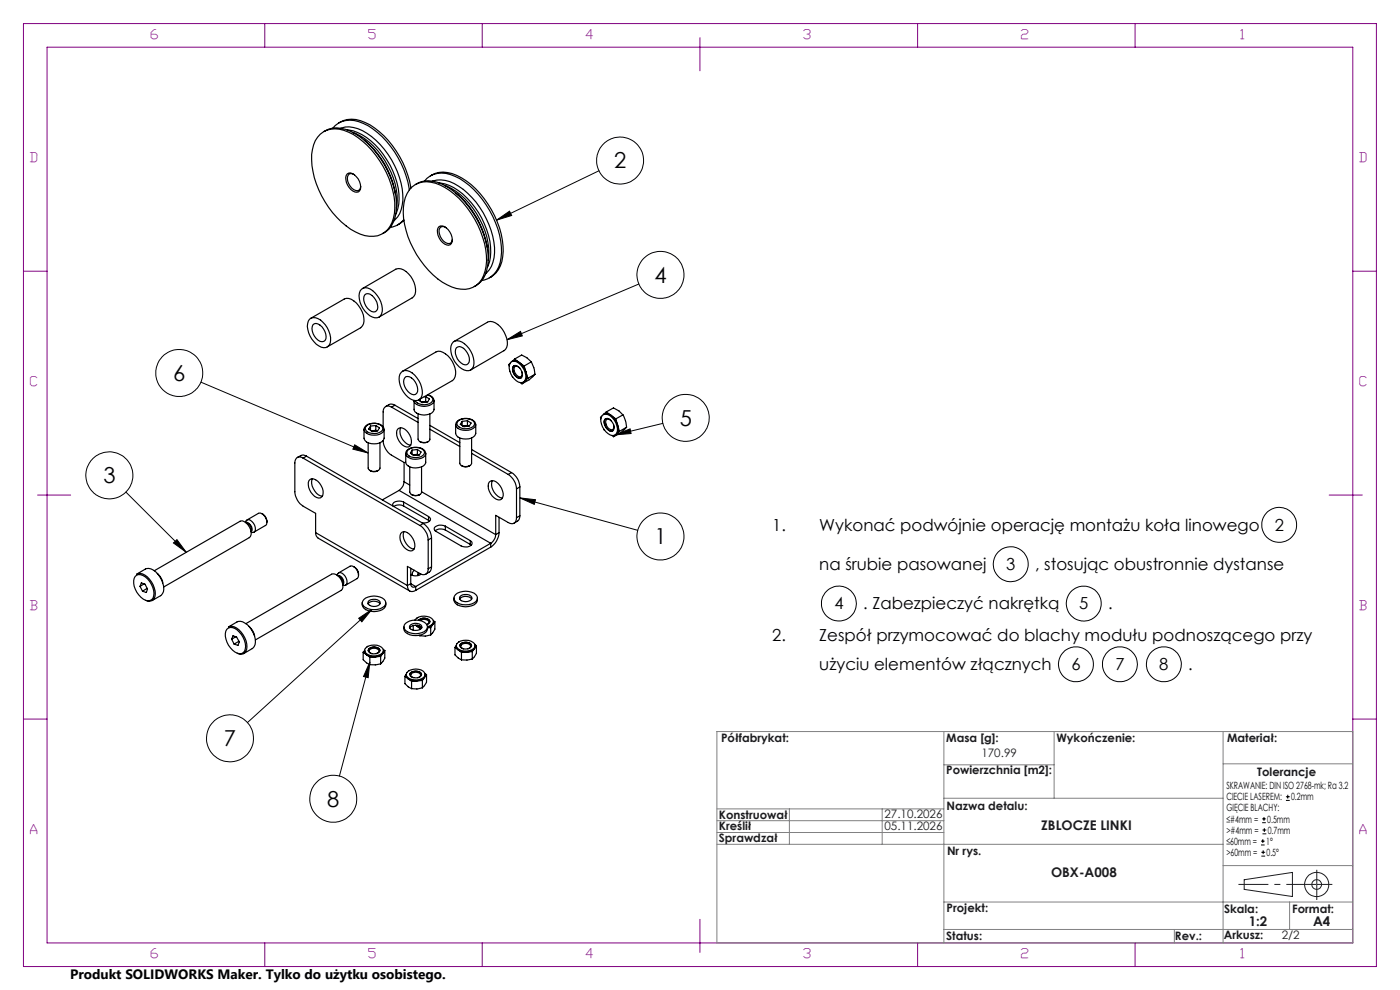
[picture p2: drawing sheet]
<svg xmlns="http://www.w3.org/2000/svg" width="297mm" height="210mm" viewBox="0 0 297 210" stroke-linecap="round" stroke-linejoin="round" font-family="sans-serif">
<g fill="none" stroke="#000" stroke-width=".25">
<path d="M67.9 28.5a5.2 5.2 0 0 1 6-.5 19.1 19.1 0 0 1 9.8 16.2 5.6 5.6 0 0 1-3.6 5.8 7.8 7.8 0 0 1-6.7-2.1 19.4 19.4 0 0 1-7.3-15.1 6.7 6.7 0 0 1 1.8-4.3zM68.7 27.9a6 6 0 0 1 6.6 .5 19.3 19.3 0 0 1 8.8 15.5 5.8 5.8 0 0 1-2.9 5.7M70.6 27.2a5.1 5.1 0 0 1 6.5-1 19.2 19.2 0 0 1 9.7 14.1M71.9 26.1a5.5 5.5 0 0 1 5.6-.1 19.2 19.2 0 0 1 9.6 13.7l.1 .2M72.3 27.2a6.9 6.9 0 0 1 6.5 1.8 17.9 17.9 0 0 1 6.7 13.4 5.6 5.6 0 0 1-1.9 4.4M73.7 36.9a1.33 1.33 0 0 1 1.9 .6 2.73 2.73 0 0 1 .7 3 1.47 1.47 0 0 1-2.3-.8 2.49 2.49 0 0 1-.3-2.8zM73.7 27.6a10.3 10.3 0 0 1 6.8 4.1 16.3 16.3 0 0 1 4.1 11.6l-.6 2.1M74.9 28.1a16.1 16.1 0 0 1 9.2 12.1 9.6 9.6 0 0 1 0 3.9M75 37a.86 .86 0 0 0-1-.1 .86 .86 0 0 0-.3 1 2.7 2.7 0 0 0 2.2 2.6 .88 .88 0 0 0 .6-1M77.3 29.7a18.6 18.6 0 0 1 6.6 11.5M87.4 39.7a5.8 5.8 0 0 1 7 .1 19.5 19.5 0 0 1 8.8 15.6 6.2 6.2 0 0 1-2.9 5.6 6.7 6.7 0 0 1-6.5-1.1 19.7 19.7 0 0 1-8.3-14.8 7 7 0 0 1 1.9-5.4zM88.1 39.1a5.9 5.9 0 0 1 6.7 .5 19.5 19.5 0 0 1 8.8 15.6 6.2 6.2 0 0 1-2.6 5.4l-.4 .2"/>
<path d="M90.1 38.4a5.1 5.1 0 0 1 6.5-1 19.2 19.2 0 0 1 9.6 13.7 9.6 9.6 0 0 1-.8 6.3 4.7 4.7 0 0 1-3.2 2.1M91.3 37.3a5.9 5.9 0 0 1 6.6 .4 19.5 19.5 0 0 1 8.9 15.6 5.8 5.8 0 0 1-3 5.6M91.7 38.4a6.2 6.2 0 0 1 5.6 1.1 17.7 17.7 0 0 1 7.6 14.1 5.6 5.6 0 0 1-1.9 4.4M93.1 38.8a10.2 10.2 0 0 1 6.8 4.2 16.3 16.3 0 0 1 4.1 11.6l-.6 2M94.4 39.4a16.1 16.1 0 0 1 9.1 12 10.6 10.6 0 0 1 .1 3.9M85.7 46.6a4.5 4.5 0 0 1-2.9 1.7M85.7 46.8l-1.4 .9M93.1 48.1a1.74 1.74 0 0 1 2.3 1.1 2.08 2.08 0 0 1 .1 2.7 2.07 2.07 0 0 1-2.3-1.4 2.34 2.34 0 0 1-.1-2.4zM94.5 48.2a.88 .88 0 0 0-1 0 .88 .88 0 0 0-.4 .9 2.7 2.7 0 0 0 2.2 2.6 .88 .88 0 0 0 .7-.9M96.7 41a18.7 18.7 0 0 1 6.6 11.4M65.7 67.7a2.06 2.06 0 0 1 2.8 .7 4.5 4.5 0 0 1 1.3 4.8 1.46 1.46 0 0 1-2.2 .2 5 5 0 0 1-2.2-5.3zM65.9 67.5l7.1-4a2.18 2.18 0 0 1 2.6 .8 4.4 4.4 0 0 1 1.3 4.8l-.4 .4-7.1 4.1"/>
<path d="M66.4 68.9a1.55 1.55 0 0 1 2.3 .9 1.87 1.87 0 0 1 0 2.6 2.13 2.13 0 0 1-2.3-1.6 2.07 2.07 0 0 1 0-1.9zM76.7 61.3a2.15 2.15 0 0 1 2.9 .9 4.3 4.3 0 0 1 1.2 4.7 1.86 1.86 0 0 1-2.8-.3 4.6 4.6 0 0 1-1.6-4.9zM76.9 61.2l7.1-4.1a2.37 2.37 0 0 1 2.6 1 4.3 4.3 0 0 1 1.2 4.8l-.3 .3-7.1 4.1M77.4 62.5a1.25 1.25 0 0 1 1.9 .6 2.51 2.51 0 0 1 .6 2.8 1.04 1.04 0 0 1-1.5-.1 2.82 2.82 0 0 1-1-3.3zM85.1 79a2.01 2.01 0 0 1 2.9 .6 5.1 5.1 0 0 1 1.5 4.4 1.48 1.48 0 0 1-2.4 .6 5 5 0 0 1-2.3-5.2zM85.4 78.8l7.1-4.1a2.14 2.14 0 0 1 2.5 .8 4.4 4.4 0 0 1 1.3 4.9l-.3 .3-7.1 4.1M96.1 72.6a2.23 2.23 0 0 1 2.9 .8 4.3 4.3 0 0 1 1.2 4.8 1.89 1.89 0 0 1-2.8-.4 4.7 4.7 0 0 1-1.6-4.9zM96.3 72.4l7.1-4a2.32 2.32 0 0 1 2.7 .9 5.2 5.2 0 0 1 1.4 4.4l-.6 .7-7.1 4.1M96.8 73.8a1.63 1.63 0 0 1 2.3 1 1.76 1.76 0 0 1-.1 2.6 2.49 2.49 0 0 1-2.4-2.3l.1-1zM108.2 77.1l-.3 .2 .1 .3M108.4 76.8a1.84 1.84 0 0 1 2.4 1.1 2.57 2.57 0 0 1 .4 3.1 1.5 1.5 0 0 1-2.1-.6 3.4 3.4 0 0 1-.9-3.2zM108.5 76.7a1.32 1.32 0 0 1 1.7 .2"/>
<path d="M108.7 79.9l.1 .1M108.9 77.7a1.28 1.28 0 0 1 1.8 1.1 .95 .95 0 0 1-.4 1.4 1.88 1.88 0 0 1-1.4-2.5zM109 77.6a1.74 1.74 0 0 0 1.1 2.6h.4M109.2 76.2l1.5-.9 1.1 .6 .9 .9M109.2 76.2l1 .7M109.2 76.2l-.6 .5M110.2 76.9a3.5 3.5 0 0 1 1.4 3.6l-.2 .3M110.2 76.9l1 .7M110.3 78.1a.73 .73 0 0 0-1.2-.1 1.65 1.65 0 0 0 1.4 1.9 .89 .89 0 0 0 .2-1M111.2 77.6l.8 2.6M112.7 76.8a6 6 0 0 1 .8 2.6M112.7 76.8l-1.5 .8"/>
<path d="M113.5 79.4a7.2 7.2 0 0 1-2.8 2M113.5 79.4l-1.5 .8M64.3 97.2a1.07 1.07 0 0 0-1.2-.1 1.07 1.07 0 0 0-.6 1.1v6.1a3.9 3.9 0 0 0 1.8 3.1l2.7 1.5v4.1M64.3 97.2l24.8 14.3M65 96.8a1.44 1.44 0 0 0-1.9 .2M65 96.8l-.7 .4M65 96.8l24.8 14.2M77.3 91.1a1.63 1.63 0 0 1 1.8-1.3 1.96 1.96 0 0 1 2.4 1.3 1.77 1.77 0 0 1-2.1 1.2 1.84 1.84 0 0 1-2.2-1.2v1.8a1.79 1.79 0 0 0 2.2 1.2 1.86 1.86 0 0 0 2.1-1.2v-1.8M77.7 90.4a2.5 2.5 0 0 1 3.4 .2 1.3 1.3 0 0 1-1.7 1.4 1.88 1.88 0 0 1-1.9-1zM78.1 93.9v5.4a1.46 1.46 0 0 0 2.5 0v-5.4M78.5 99.8l.1 .1a1.48 1.48 0 0 0 1.6-.1M78.6 90.4v.9"/>
<path d="M79.2 91.4h-.4M79.2 91.4h.7M79.7 90.3l.8 .5-.4 .6-1.1 .1-.8-.5 .4-.6M79.7 90.3l-1.1 .1M79.7 91.3l.2 .1M79.7 90.3v1M79.7 91.3l-.5 .1M81.3 93.4a3.9 3.9 0 0 0 1.7 3.1l2.7 1.6v4.1M83 86.4a1.09 1.09 0 0 0-1.2-.2 1.09 1.09 0 0 0-.5 1.2v3.1M83 86.4l5.7 3.2M83.8 86a1.49 1.49 0 0 0-2 .2M83.8 86l-.8 .4"/>
<path d="M83.8 86l4.9 2.8M84.3 91a1.53 1.53 0 0 1 2.3 .8 2.4 2.4 0 0 1 .4 2.8 1.8 1.8 0 0 1-2.4-1.1 2.52 2.52 0 0 1-.3-2.5zM85 90.7a3 3 0 0 0 2.1 3.7M85.9 80.1a1.2 1.2 0 0 1 1.8 .4 2.71 2.71 0 0 1 .7 2.9 .98 .98 0 0 1-1.5 0 2.8 2.8 0 0 1-1-3.3zM86.1 96.2a1.58 1.58 0 0 1 1.8-1.3 1.96 1.96 0 0 1 2.4 1.3M86.1 96.2v1.8a1.83 1.83 0 0 0 2.1 1.3 2.28 2.28 0 0 0 2.1-1.1v-2M86.1 96.2a1.83 1.83 0 0 0 2.1 1.2 2.28 2.28 0 0 0 2.1-1v-.2M86.5 95.5a2.56 2.56 0 0 1 3.5 .2 1.05 1.05 0 0 1-1.2 1.3 2.06 2.06 0 0 1-2.5-.9zM86.9 99v5.4a1.42 1.42 0 0 0 2.5 0v-5.4M87.4 95.5v.9M87.8 85a1.83 1.83 0 0 0 2.2 1.2 1.84 1.84 0 0 0 2.1-1.2v1.8a1.38 1.38 0 0 1-1.5 1.2 2.46 2.46 0 0 1-2.8-1zM88 96.4l-.3 .1"/>
<path d="M88 96.4l.7 .1M88 96.4l-.4 .1M88.5 95.3l.8 .6-.3 .6-1.2 .1-.7-.5 .3-.6M88.5 95.3l-1.1 .2M88.5 96.4l.3 .1M88.5 95.3v1.1M88.5 96.4h-.5M88.7 87.8v5.4a1.46 1.46 0 0 0 2.5 0v-5.4M89.1 93.7l.1 .1a1.57 1.57 0 0 0 1.6-.1M89.2 84.6v.6M89.7 85.2l-.3 .1M89.7 85.2l.8 .1"/>
<path d="M90.3 84.1v1.1M90.3 84.1l.8 .5-.4 .7-1.1 .1-.7-.6M90.3 84.1l-.3 .1M90.3 85.2l.2 .1M90.3 85.2h-.6M90.7 83.8a1.06 1.06 0 0 1 1 1.3 2.4 2.4 0 0 1-3.6-.1M90.7 83.7h.1a1.49 1.49 0 0 1 1.3 1.3M91.2 91l6.3 3.7M91.2 90.2l6.3 3.7M96.7 90.1v1.8a1.79 1.79 0 0 0 2.1 1.2 1.86 1.86 0 0 0 2.1-1.2v-1.8a1.86 1.86 0 0 1-2.1 1.2 1.65 1.65 0 0 1-2.1-1.4 2.55 2.55 0 0 1 3.8-.7l.3 .3 .1 .6M97.1 89.4a2.55 2.55 0 0 1 3.5 .2 1.31 1.31 0 0 1-1.7 1.3 1.51 1.51 0 0 1-2-1.2zM97.5 92.9v5.4a1.46 1.46 0 0 0 2.5 0v-5.4"/>
<path d="M97.9 98.8l.2 .1a1.57 1.57 0 0 0 1.6-.1M98 89.4v.8M98.6 90.3l-.4 .1M98.6 90.3l.7 .1M99.2 89.2l.7 .5-.3 .7-1.2 .1-.8-.5 .4-.6M99.2 89.2l-1.2 .2M99.2 90.3l.2 .1M99.2 89.2v1.1M99.2 90.3h-.6M100 96.2l7.8 4.4M100 95.3l8.5 5M110.4 81.2l.3 .2"/>
<path d="M111.4 80.8l-.4 .3M111.4 80.8l-.7 .6M112 80.2l-.6 .6M127.6 88.3l-.2 .2 .1 .4M127.8 88.1a1.88 1.88 0 0 1 2.5 1 2.63 2.63 0 0 1 .3 3.1 1.84 1.84 0 0 1-2.4-1.1 2.52 2.52 0 0 1-.4-3zM128 87.9a1.33 1.33 0 0 1 1.6 .2M128.1 91.1l.1 .1M128.3 88.9a.83 .83 0 0 1 1.3 .3 1.68 1.68 0 0 1 .4 2.2 1.57 1.57 0 0 1-1.8-1.4v-.8zM128.5 88.8a1.71 1.71 0 0 0 .7 2.5l.4 .2 .4-.1M128.6 87.4l1.5-.9 1.2 .7 .9 .8M128.6 87.4l1 .7M128.6 87.4l-.5 .5"/>
<path d="M129.6 88.1a4.1 4.1 0 0 1 1.4 2.1M129.6 88.1l1 .8M129.7 89.3a.73 .73 0 0 0-1.2-.1 1.65 1.65 0 0 0 1.4 1.9 .78 .78 0 0 0 .3-1M129.8 92.4l.4 .2M130.6 88.9l.4 1.3M130.8 92.1l-.3 .2M130.8 92.1l-.6 .5M131 90.2a1.83 1.83 0 0 1-.2 1.9M131 90.2l.4 1.3M131.4 91.5l-.6 .6M132.2 88a5.7 5.7 0 0 1 .7 2.6M132.2 88l-1.6 .9"/>
<path d="M132.9 90.6a7.2 7.2 0 0 1-2.7 2M132.9 90.6l-1.5 .9M52.1 110.8a.64 .64 0 0 1 1-.5 1.94 1.94 0 0 1 .8 2.6h-.6M52.1 110.8a1.34 1.34 0 0 1 1.2 2M52.2 110.9a1.47 1.47 0 0 1 1.1 1.8M52.4 110.3l2.4-1.4a1.77 1.77 0 0 1 1.8 2.3l-.2 .3-2.5 1.4M55.6 109l.2 .1a1.97 1.97 0 0 1 .8 1.7M65.8 101.7a2.01 2.01 0 0 1 2.3 1.3 1.85 1.85 0 0 1-.1 2.6 2.5 2.5 0 0 1-2.5-2.2 1.46 1.46 0 0 1 .3-1.7zM66.3 101.6a3.1 3.1 0 0 0 2.1 3.7M67 113a1.32 1.32 0 0 0 .5 1.2l19.4 11.2M67 113l19.4 11.2M84.7 104l-3.6 2"/>
<path d="M84.7 104l19.4 11.2M85 113.2a1.1 1.1 0 0 1 1.9 .1 2.85 2.85 0 0 1 .8 3.3 1.67 1.67 0 0 1-2.3-.9 2.65 2.65 0 0 1-.4-2.5zM85.6 106.5a1.91 1.91 0 0 0-2.3 .4l.1 .4M85.6 107.3a1.96 1.96 0 0 0-2.1 .1M85.6 106.5l5.3 3.1M85.6 106.5v.8M85.6 107.3l5.3 3.1M85.7 112.8a3.1 3.1 0 0 0 2.1 3.7M85.7 102.2a2.49 2.49 0 0 1-1 1.8M85.7 102.2l1.2 .7M87.3 104.9l.2 .1a1.72 1.72 0 0 0 1.6-.1M89.1 111.5a3.9 3.9 0 0 1 1.7 3"/>
<path d="M89.4 104.3l15.8 9.1M89.8 111a4.1 4.1 0 0 1 1.7 3.1M89.8 111l-.7 .5M90.8 114.5v6.1M90.9 109.6l.4 .5a1.36 1.36 0 0 1-1.8 .8M90.9 109.6v.8M90.9 110.4l.2 .2M91.5 114.1l-.7 .4M91.5 114.1v6.2M94.5 111.6a1.88 1.88 0 0 0-2.4 .4l.2 .5 .2 .2 5.3 3.1a1.82 1.82 0 0 0 2.3-.3l-.1-.6-.2-.2M94.5 112.4a1.9 1.9 0 0 0-2.2 .2M94.5 111.6l5.3 3.1"/>
<path d="M94.5 111.6v.8M94.5 112.4l5.3 3.1M99.8 114.7v.8M99.8 115.5l.2 .1M103.8 102.3a1.21 1.21 0 0 1 1.9 .3 3.1 3.1 0 0 1 .9 3 1.02 1.02 0 0 1-1.8 0 2.98 2.98 0 0 1-1-3.3zM104.1 115.2l-15.9 9.2M104.1 115.2v.9M104.1 116.1l-15.9 9.1M104.5 101.9a2.94 2.94 0 0 0 2.1 3.7M105.2 113.4a2.49 2.49 0 0 1-1.1 1.8M105.9 113a3.9 3.9 0 0 1-1.8 3.1M105.9 113l-.7 .4"/>
<path d="M105.9 109.7v3.3M107.8 100.6a3.9 3.9 0 0 1 1.8 3.1M108.5 100.3a3.7 3.7 0 0 1 1.8 3M108.5 100.3l-.7 .3M109.6 109.8a1.07 1.07 0 0 1-.5 1.2 1.07 1.07 0 0 1-1.3-.2l-2.6-1.5v4.1M109.6 103.7v6.1M110.3 109.4l-.1 .4a1.49 1.49 0 0 1-1.2 1.2M110.3 103.3l-.7 .4M110.3 109.4l-.7 .4M110.3 103.3v6.1M28.7 122.3a1.8 1.8 0 0 1 2.6 .5 4.2 4.2 0 0 1 1.2 4.1 1.57 1.57 0 0 1-2.6-.2 3.8 3.8 0 0 1-1.2-4.4zM29 121.8l1.8-1.1a2.3 2.3 0 0 1 2.7 1.1 4.2 4.2 0 0 1 1 4.1l-.4 .5-1.8 1a2.1 2.1 0 0 0 .4-2.7 3.7 3.7 0 0 0-3.4-3z"/>
<path d="M29.7 124.4l.3-.8 .8 .3 .5 1-.3 .8-.8-.3M29.7 124.4l.5 1M30.6 123.9l-.9 .5M31.2 124.8l-1 .6M32.3 127.4l-.7 .2-.5-.2M32.7 121.1l18.2-10.5a1.79 1.79 0 0 1 2.1 1.3 1.74 1.74 0 0 1-.1 2.1l-18.2 10.5M33.4 121.6l.1 .2a3.2 3.2 0 0 1 1 1.9M48.1 133.5a1.78 1.78 0 0 1 2.7 .6 4.1 4.1 0 0 1 1.1 4 1.56 1.56 0 0 1-2.5-.2 3.9 3.9 0 0 1-1.3-4.4zM48.5 133l1.8-1.1a2.3 2.3 0 0 1 2.7 1.1 4.1 4.1 0 0 1 .9 4.2l-.4 .4-1.8 1a2.18 2.18 0 0 0 .5-2.6 4.6 4.6 0 0 0-3-3.2zM49.1 135.6l.3-.7 .8 .2 .6 1.1-.3 .7-.8-.3M49.1 135.6l.6 1M50 135.1l-.9 .5"/>
<path d="M50.7 136l-1 .6M51.7 138.6l-.7 .2-.5-.1M52.2 132.3l18.1-10.5a2.24 2.24 0 0 1 2.4 2.4l-.1 .8-.3 .3-18.1 10.4M52.8 132.8l.2 .2a3.5 3.5 0 0 1 1 1.9M71.5 122a.72 .72 0 0 1 .6-.6 .72 .72 0 0 1 .8 .4 1.75 1.75 0 0 1 .5 2.3l-.7 .1M71.6 122.1a1.34 1.34 0 0 1 1.1 2M71.6 122.1a1.47 1.47 0 0 1 1.1 1.9M71.8 121.5l2.5-1.4a1.74 1.74 0 0 1 1.7 2.3l-.2 .3-2.5 1.4M75 120.2l.2 .1a1.69 1.69 0 0 1 .9 1.7M76.8 127.9a1.72 1.72 0 0 0 1.9 1.8 2.98 2.98 0 0 0 3.1-1.1v-.7M77 138.4l.4-.4a1.48 1.48 0 0 0 1.7 1.3h.5M77 138.4v1.5l.8 .7 .7 .4"/>
<path d="M77 138.4l1.5 1M77.2 127.2a3.4 3.4 0 0 1 4.6 .3 1.05 1.05 0 0 1-.7 1.4 3.3 3.3 0 0 1-4.2-.6l-.1-.4zM77.5 137.5a2.73 2.73 0 0 1 3.7 .1 1.02 1.02 0 0 1-1 1.4 2.39 2.39 0 0 1-2.8-.8zM78 137.1l-.1 .1M78.1 128.1a1.69 1.69 0 0 1 2.5 0M78.1 138a1.42 1.42 0 0 1 2.5 0M78.3 127.4a1.82 1.82 0 0 1 2.3 .3 1.24 1.24 0 0 1-1.8 .9l-.7-.4-.1-.3zM78.5 137.5a1.62 1.62 0 0 1 2.1 .4 1.31 1.31 0 0 1-2.2 .6l-.3-.5zM78.5 139.4v1.6M78.9 138.7l-.5-.3-.1-.3a1.2 1.2 0 0 1 2.1 0l-.1 .3-.5 .3M79.6 139.3l-1.1 .1M80.8 139.2l-1.2 .1"/>
<path d="M80.8 139.2v1.6M81.2 138.6a2.39 2.39 0 0 1-1.6 .7M81.2 138.6l-.4 .6M81.3 137.8l.3 .2M81.4 138l-.2 .6M81.6 138v1.6l-.8 1.2M81.6 138l-.4 .6M85.7 133a1.67 1.67 0 0 0 1.8 1.8 2.98 2.98 0 0 0 3.1-1l.1-.8M86 132.2a3.5 3.5 0 0 1 4.6 .4 1.25 1.25 0 0 1-1.2 1.6 3.3 3.3 0 0 1-3.6-.9v-.7zM86.4 124.2a1.06 1.06 0 0 0 .5 1.2 1.06 1.06 0 0 0 1.3-.2M86.9 132.7a1.7 1.7 0 0 1 2.6 .1v.3a1.64 1.64 0 0 1-2.6-.1zM87.1 123.8a.65 .65 0 0 0 .4 .7 .65 .65 0 0 0 .7-.1"/>
<path d="M87.1 123.8l-.7 .4M87.1 120.5v3.3M87.1 123.8l1.1 .6M87.5 121.8v.2M87.7 132.7v1M87.9 121a.9 .9 0 0 0-.4 1.1M88 131.5a2.62 2.62 0 0 1 3.8-.1 1.14 1.14 0 0 1-1.1 1.5M88.2 132.6l.2 .2zM88.2 124.4v.8M88.4 132.8l1.1 .4a1.73 1.73 0 0 0-2.6 0M88.4 132.8l.7 .5M88.5 132.6l.8 .4"/>
<path d="M88.6 131h-.1M88.7 121.5l-.1 .3 .2 .3M88.9 134.8l.2 .1M89 121.6l-.3 .3M89.1 131.6l.1-.1a1.34 1.34 0 0 1 1.8 .5l-.4 .5a.73 .73 0 0 0 .6-.7 1.57 1.57 0 0 0-2.4-.2 1.56 1.56 0 0 1 2.4 .3M89.1 133.3v.3M89.1 134.8v.1M89.3 121.8a2.03 2.03 0 0 1-2.2 .1M89.4 133.3h-.3M90.8 120.6a1.07 1.07 0 0 1-.5 1.2 1.07 1.07 0 0 1-1.2-.1l-2.7-1.6v4.1M91.4 134.7l-1.1 .2h-1.2M91.4 133.1l-.7 .1"/>
<path d="M91.4 133.1v1.6M91.5 120.3v.3a1.46 1.46 0 0 1-1.2 1.2M91.5 120.3l-.7 .3M91.8 132.5l-.4 .4-.7 .2M91.8 132.5l-.4 .6M91.9 131.6l.4 .3M92 131.9l-.2 .6M92.3 131.9v1.5l-.9 1.3M92.3 131.9l-.5 .6M96.3 126.9a1.67 1.67 0 0 0 1.8 1.7 2.98 2.98 0 0 0 3.1-1l.1-.7M96.5 137.3v1.6l.8 .7 .6 .4M96.5 137.3l.7 .6"/>
<path d="M96.6 126.1a3.5 3.5 0 0 1 4.4 0 1.04 1.04 0 0 1-.4 1.8 3.4 3.4 0 0 1-4.2-.7v-.7zM96.8 137v.3l.4 .6M96.8 136.9l-.3 .4M96.9 136.5a2.78 2.78 0 0 1 3.8 .1 .87 .87 0 0 1-.6 1.2 2.65 2.65 0 0 1-3.3-.6zM97.2 137.9a2.57 2.57 0 0 0 1.9 .4M97.2 137.9l.7 .5M97.5 136.1l-.2 .1M97.5 127.1a1.73 1.73 0 0 1 2.6 0M97.5 126.6a1.77 1.77 0 0 1 2.6 .1 .97 .97 0 0 1-1.4 .9 .96 .96 0 0 1-1.2-1zM97.5 137a1.43 1.43 0 0 1 2.5 0M97.6 136.7a1.59 1.59 0 0 1 2.4 .1 1.31 1.31 0 0 1-2.1 .6l-.4-.5zM97.9 138.4v1.6"/>
<path d="M98.4 137.6l-.6-.3v-.2a1.2 1.2 0 0 1 2 0v.2l-.6 .3M99.1 138.3l-1.2 .1M100.2 139.8l-1.1 .2h-1.2M100.2 138.2l-1.1 .1M100.2 138.2v1.6M100.6 137.6a2.39 2.39 0 0 1-1.5 .7M100.6 137.6l-.4 .6M100.8 136.7l.3 .3M100.8 137l-.2 .6M101.1 137v1.6l-.9 1.2M101.1 137l-.5 .6M80.8 140.8l-1.1 .2h-1.2"/>
<path d="M85.9 143.5v1.5l.7 .7 .7 .4M85.9 143.5l1.4 1M86.2 143.1a1.49 1.49 0 0 0 1.7 1.3h.5M86.2 143l-.3 .5M86.6 142.3a2.8 2.8 0 0 1 3.5 .4 .84 .84 0 0 1-.6 1.2 2.74 2.74 0 0 1-3.3-.6v-.3zM86.8 142.2h.1M86.8 142.2l-.1 .1M86.9 143.1a1.47 1.47 0 0 1 2.5 0M87 142.8a1.67 1.67 0 0 1 2.4 .2 1.23 1.23 0 0 1-1.8 .7l-.6-.4zM87.3 144.5v1.6M87.8 143.7l-.3-.1-.4-.4a1.2 1.2 0 0 1 2.2 0l-.4 .4-.3 .1M88.4 144.4l-1.1 .1"/>
<path d="M89.6 145.9l-1.1 .2h-1.2M89.6 144.3l-1.2 .1M89.6 144.3v1.6M90 143.7a2.03 2.03 0 0 1-1.6 .7M90 143.7l-.4 .6M90.2 142.9l.3 .2M90.2 143.1l-.2 .6M90.5 143.1v1.6l-.9 1.2M90.5 143.1l-.5 .6"/>
</g>
<g fill="none" stroke="#000" stroke-width=".21">
<path d="M127.1 36.2l-21.8 10.5M105.3 46.7l2.8-1.9 .4 .9zM107.6 72.1l2.8-1.8 .4 1zM135.5 60.2l-27.9 11.9M42.6 81.1l35.5 15M75.2 94.4l2.9 1.7-3.2-.8zM130.6 92.2l3.1-1.2 .2 1zM140.6 89.8l-10 2.4M26.7 104.4l12.8 12.7M36.8 115.2l.7-.7 2 2.6zM110.3 105.6l3.3 .4-.3 1zM110.3 105.6l25 6.9"/>
<path d="M76.1 131.2l2.8-1.9-2.1 2.6zM78.9 129.3l-26.4 24M78.5 140.4l-.4 3.3-1-.2zM78.5 140.4l-6.5 24.2M267.5 179.2h.8M267.5 178.4h.8M267.8 174.5h.7M267.8 173.7h.7M267.8 176.9h.8M267.8 176.1h.8M267.9 178v.8M268.1 173.3v.8"/>
<path d="M268.2 175.7v.8M272.8 169.8h.8M272.8 169h.8M273.2 168.6v.8M267.6 181.6h.8M267.6 180.8h.8M268 180.4v.8"/>
<circle cx="131.6" cy="34.1" r="5"/>
<circle cx="140.1" cy="58.3" r="5"/>
<circle cx="38" cy="79.1" r="5"/>
<circle cx="145.5" cy="88.7" r="5"/>
<circle cx="23.2" cy="100.8" r="5"/>
<circle cx="140.1" cy="113.8" r="5"/>
<circle cx="214.4" cy="119.7" r="3.7"/>
<circle cx="271.4" cy="111.3" r="3.7"/>
<circle cx="178" cy="128" r="3.7"/>
<circle cx="229.9" cy="128" r="3.7"/>
<circle cx="48.8" cy="156.6" r="5"/>
<circle cx="228.2" cy="140.9" r="3.7"/>
<circle cx="237.6" cy="140.9" r="3.7"/>
<circle cx="246.9" cy="140.9" r="3.7"/>
<circle cx="70.7" cy="169.4" r="5"/>
</g>
<g fill="none" stroke="#191924" stroke-width=".21">
<path d="M263.9 186.6l10.3-1.5v5.1l-10.3-1.5z"/>
<circle cx="279.3" cy="187.6" r="1.03"/>
<circle cx="279.3" cy="187.6" r="2.57"/>
</g>
<path d="M279.3 187.6h-16.7" fill="none" stroke="#191924" stroke-width=".21" stroke-dasharray="6.3 1.3 1.3 1.3" stroke-dashoffset="-.1" stroke-linecap="butt"/>
<path d="M279.3 187.6h3.3M279.3 187.6v3.3M279.3 187.6v-3.1" fill="none" stroke="#191924" stroke-width=".21" stroke-dasharray="6.3 1.3 1.3 1.3" stroke-linecap="butt"/>
<g fill="none" stroke="#800080" stroke-width=".21">
<path d="M5 5h287v200h-287zM10 10h277v190h-277zM56.2 5v5M102.3 5v5M148.5 8v7M194.7 5v5M240.8 5v5M5 57.5h5M287 57.5h5M8 105h7M282 105h7M5 152.5h5"/>
<path d="M287 152.5h5M148.5 195v7M56.2 200v5M102.3 200v5M194.7 200v5M240.8 200v5"/>
</g>
<g fill="none" stroke="#808080" stroke-width=".21">
<path d="M152.1 155.2h134.9v44.8h-134.9zM200.2 155.2v44.8M223.6 155.2v14.1M259.5 155.2v44.8M152.1 176.6h48.1M152.1 174.1h48.1M152.1 171.6h48.1M152.1 179.1h107.4M167.5 171.6v7.5M187.1 171.6v7.5M200.2 169.3h59.3M200.2 162.2h23.4"/>
<path d="M259.5 162h27.5M200.2 197.2h86.8M200.2 191.3h86.8M249.1 197.2v2.8M259.5 183.6h27.5M273.6 191.3v5.9"/>
</g>
<path d="M105.3 46.7l2.8-1.9 .4 .9zM107.6 72.1l2.8-1.8 .4 1zM75.2 94.4l2.9 1.7-3.2-.8zM130.6 92.2l3.1-1.2 .2 1zM36.8 115.2l.7-.7 2 2.6zM110.3 105.6l3.3 .4-.3 1zM76.1 131.2l2.8-1.9-2.1 2.6zM78.5 140.4l-.4 3.3-1-.2z" fill="#000"/>
<g font-size="4.7">
<text x="130.3" y="35.7">2</text>
<text x="138.8" y="60">4</text>
<text x="36.8" y="80.8">6</text>
<text x="144.2" y="90.3">5</text>
<text x="21.9" y="102.5">3</text>
<text x="138.8" y="115.4">1</text>
<text x="47.5" y="158.3">7</text>
<text x="69.4" y="171.1">8</text>
</g>
<g font-size="3.5">
<text x="163.8" y="112.6">1.</text>
<text x="173.8" y="112.6">Wykonać podwójnie operację montażu koła linowego</text>
<text x="270.4" y="112.6">2</text>
<text x="173.8" y="120.9">na śrubie pasowanej</text>
<text x="213.5" y="120.9">3</text>
<text x="219.6" y="120.9">, stosując obustronnie dystanse</text>
<text x="177" y="129.3">4</text>
<text x="183.1" y="129.3">. Zabezpieczyć nakrętką</text>
<text x="228.9" y="129.3">5</text>
<text x="235.1" y="129.3">.</text>
<text x="163.8" y="136">2.</text>
<text x="173.8" y="136">Zespół przymocować do blachy modułu podnoszącego przy</text>
<text x="173.8" y="142.1">użyciu elementów złącznych</text>
<text x="227.3" y="142.1">6</text>
<text x="236.6" y="142.1">7</text>
<text x="245.9" y="142.1">8</text>
<text x="252.1" y="142.1">.</text>
</g>
<text font-size="2.9" x="14.9" y="207.6">Produkt SOLIDWORKS Maker. Tylko do użytku osobistego.</text>
<g font-size="2.8" fill="#800080">
<text x="32" y="8.2">6</text>
<text x="78.2" y="8.2">5</text>
<text x="124.4" y="8.2">4</text>
<text x="170.5" y="8.2">3</text>
<text x="216.7" y="8.2">2</text>
<text x="263.2" y="8.2">1</text>
<text x="6.5" y="34.4">D</text>
<text x="288.5" y="34.4">D</text>
<text x="6.5" y="81.9">C</text>
<text x="288.5" y="81.9">C</text>
<text x="6.5" y="129.4">B</text>
<text x="288.5" y="129.4">B</text>
<text x="6.5" y="176.9">A</text>
<text x="288.5" y="176.9">A</text>
<text x="32" y="203.2">6</text>
<text x="78.2" y="203.2">5</text>
<text x="124.4" y="203.2">4</text>
<text x="170.5" y="203.2">3</text>
<text x="216.7" y="203.2">2</text>
<text x="263.2" y="203.2">1</text>
</g>
<g font-size="2.8" fill="#191924">
<text x="220.9" y="176">ZBLOCZE LINKI</text>
<text x="223" y="186">OBX-A008</text>
<text x="264.9" y="196.5">1:2</text>
<text x="278.6" y="196.5">A4</text>
</g>
<g font-size="2.5" fill="#191924">
<text x="153" y="157.5">Półfabrykat:</text>
<text x="200.7" y="157.5">Masa [g]:</text>
<text x="208.2" y="160.6">170.99</text>
<text x="224.1" y="157.5">Wykończenie:</text>
<text x="260.3" y="157.5">Materiał:</text>
<text x="200.7" y="164.3">Powierzchnia [m2]:</text>
<text x="266.7" y="164.5">Tolerancje</text>
<text x="152.5" y="173.6">Konstruował</text>
<text x="187.6" y="173.5">27.10.2026</text>
<text x="200.8" y="171.9">Nazwa detalu:</text>
<text x="152.5" y="178.5">Sprawdzał</text>
<text x="152.5" y="176">Kreślił</text>
<text x="187.6" y="176">05.11.2026</text>
<text x="200.9" y="181.3">Nr rys.</text>
<text x="200.8" y="193.5">Projekt:</text>
<text x="259.7" y="193.6">Skala:</text>
<text x="274.1" y="193.6">Format:</text>
<text x="200.7" y="199.3">Status:</text>
<text x="249.3" y="199.3">Rev.:</text>
<text x="259.6" y="199.2">Arkusz:</text>
<text x="271.9" y="199.2">2/2</text>
</g>
<g font-size="2.1">
<text x="260.2" y="167.4">SKRAWANIE: DIN ISO 2768-mk; Ra 3.2</text>
<text x="260.2" y="172.1">GIĘCIE BLACHY:</text>
<text x="260.2" y="169.8">CIECIE LASEREM:</text>
<text x="273.9" y="169.8">0.2mm</text>
<text x="260.2" y="174.5">≤#4mm =</text>
<text x="260.2" y="176.9">&gt;#4mm =</text>
<text x="260.2" y="179.2">≤60mm =</text>
<text x="268.6" y="179.2">1°</text>
<text x="268.9" y="174.5">0.5mm</text>
<text x="268.9" y="176.9">0.7mm</text>
<text x="260.2" y="181.6">&gt;60mm =</text>
<text x="268.7" y="181.6">0.5°</text>
</g>
</svg>
